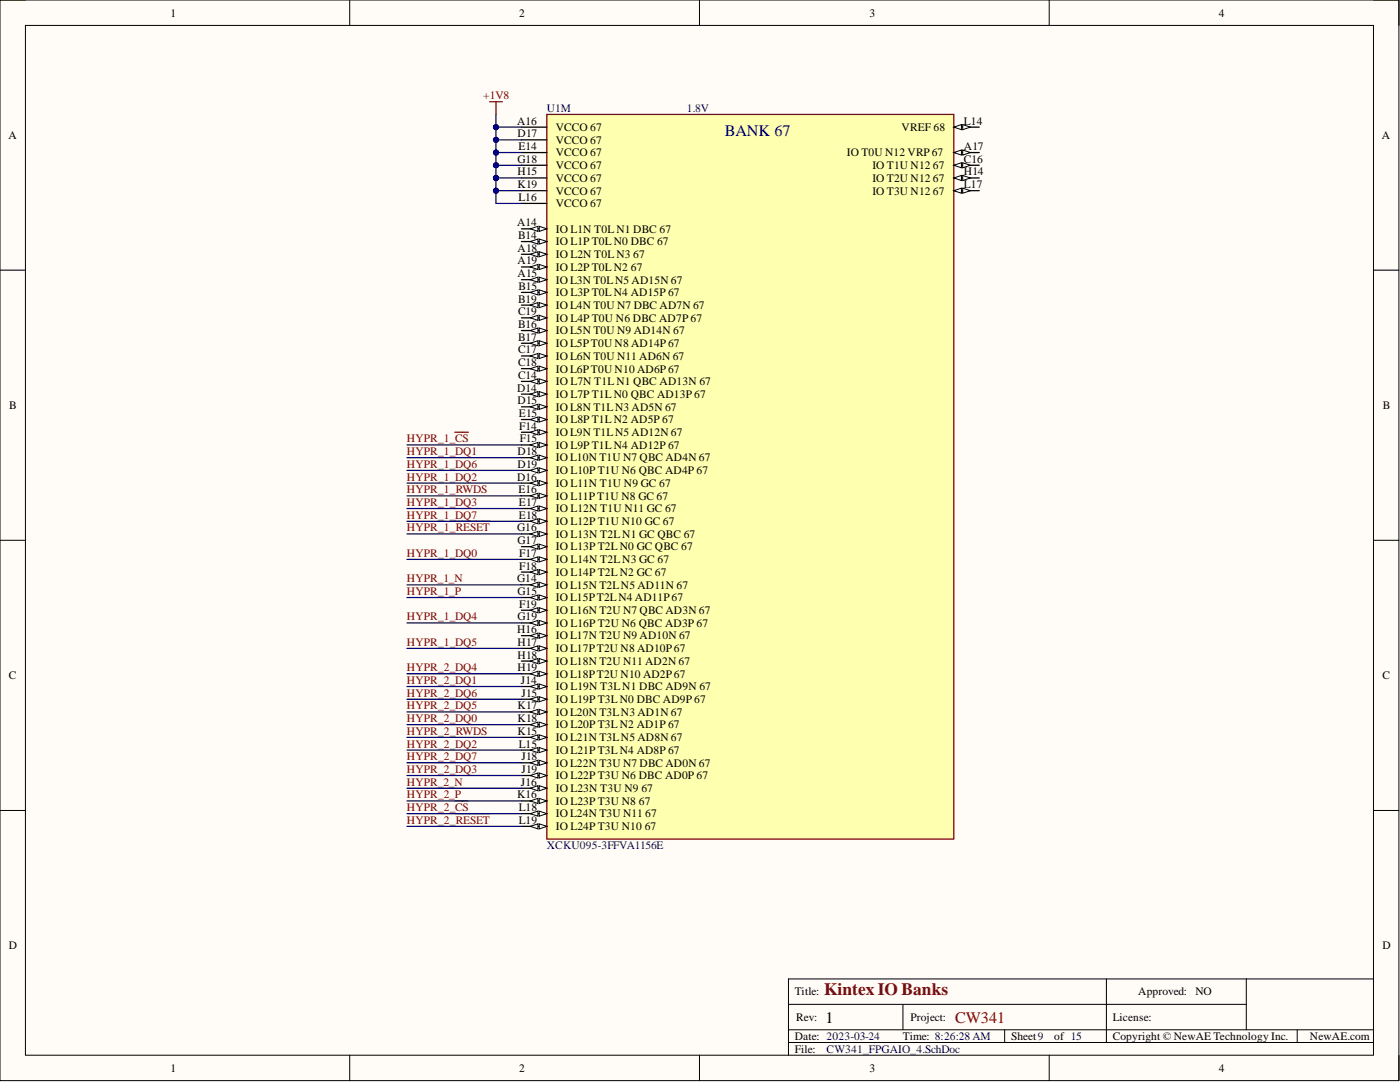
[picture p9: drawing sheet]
<svg xmlns="http://www.w3.org/2000/svg" width="279mm" height="216mm" viewBox="0 0 279 216" stroke-linecap="round" stroke-linejoin="round" font-family="sans-serif">
<path d="M0 0h279.2v215.6h-279.2z" fill-rule="evenodd" fill="#fffcf8"/>
<path d="M0 0h279.2v215.6h-279.2z" fill="none" stroke="#000" stroke-width=".2"/>
<path d="M5.1 5.1h269v205.5h-269z" fill-rule="evenodd" fill="#fffcf8"/>
<g fill="none" stroke="#000" stroke-width=".2">
<path d="M0 0h5.1M5.1 5.1h269v205.5h-269zM69.8 0v5.1M139.6 0v5.1M209.4 0v5.1M274.1 0h5.1v5.1M0 53.9h5.1M274.1 53.9h5.1M0 107.8h5.1M274.1 107.8h5.1M0 161.7h5.1M274.1 161.7h5.1"/>
<path d="M220.8 195.3v12.7M248.7 195.3v10.2M274.1 195.3h-116.7v15.3M69.8 210.6v5M139.6 210.6v5M157.4 200.4h91.3M157.4 208h116.7M157.4 205.5h116.7M180.2 200.4v5.1M200.5 205.5v2.5M209.4 210.6v5M258.9 205.5v2.5"/>
<path d="M279.2 210.6v5"/>
</g>
<path d="M97.7 20.3h2.6M99 20.3v2.5M90.8 86.3h2.7M90.8 104h6.9M90.8 159.8h2.7M90.8 162.4h6.9" fill="none" stroke="#800000" stroke-width=".25"/>
<path d="M109.1 22.8h81.3v144.6h-81.3z" fill-rule="evenodd" fill="#ffffb0"/>
<path d="M109.1 22.8h81.3v144.6h-81.3z" fill="none" stroke="#800000" stroke-width=".25"/>
<path d="M104.1 25.4h5M104.1 27.9h5M104.1 30.4h5M104.1 33h5M104.1 35.5h5M104.1 38.1h5M104.1 40.6h5M104.1 45.7h5" fill="none" stroke="#000" stroke-width=".25"/>
<path d="M107.6 45.2l1.5 .5-1.5 .5z" fill="#f8fcff"/>
<path d="M107.6 45.2l1.5 .5-1.5 .5z" fill="none" stroke="#000" stroke-width=".2"/>
<path d="M105.8 45.7l1.6-.5v1z" fill="#f8fcff"/>
<path d="M105.8 45.7l1.6-.5v1z" fill="none" stroke="#000" stroke-width=".2"/>
<path d="M104.1 48.2h5" fill="none" stroke="#000" stroke-width=".25"/>
<path d="M107.6 47.7l1.5 .5-1.5 .5z" fill="#f8fcff"/>
<path d="M107.6 47.7l1.5 .5-1.5 .5z" fill="none" stroke="#000" stroke-width=".2"/>
<path d="M105.8 48.2l1.6-.5v1z" fill="#f8fcff"/>
<path d="M105.8 48.2l1.6-.5v1z" fill="none" stroke="#000" stroke-width=".2"/>
<path d="M104.1 50.7h5" fill="none" stroke="#000" stroke-width=".25"/>
<path d="M107.6 50.2l1.5 .5-1.5 .5z" fill="#f8fcff"/>
<path d="M107.6 50.2l1.5 .5-1.5 .5z" fill="none" stroke="#000" stroke-width=".2"/>
<path d="M105.8 50.7l1.6-.5v1z" fill="#f8fcff"/>
<path d="M105.8 50.7l1.6-.5v1z" fill="none" stroke="#000" stroke-width=".2"/>
<path d="M104.1 53.3h5" fill="none" stroke="#000" stroke-width=".25"/>
<path d="M107.6 52.8l1.5 .5-1.5 .5z" fill="#f8fcff"/>
<path d="M107.6 52.8l1.5 .5-1.5 .5z" fill="none" stroke="#000" stroke-width=".2"/>
<path d="M105.8 53.3l1.6-.5v1z" fill="#f8fcff"/>
<path d="M105.8 53.3l1.6-.5v1z" fill="none" stroke="#000" stroke-width=".2"/>
<path d="M104.1 55.8h5" fill="none" stroke="#000" stroke-width=".25"/>
<path d="M107.6 55.3l1.5 .5-1.5 .5z" fill="#f8fcff"/>
<path d="M107.6 55.3l1.5 .5-1.5 .5z" fill="none" stroke="#000" stroke-width=".2"/>
<path d="M105.8 55.8l1.6-.5v1z" fill="#f8fcff"/>
<path d="M105.8 55.8l1.6-.5v1z" fill="none" stroke="#000" stroke-width=".2"/>
<path d="M104.1 58.3h5" fill="none" stroke="#000" stroke-width=".25"/>
<path d="M107.6 57.8l1.5 .5-1.5 .6z" fill="#f8fcff"/>
<path d="M107.6 57.8l1.5 .5-1.5 .6z" fill="none" stroke="#000" stroke-width=".2"/>
<path d="M105.8 58.3l1.6-.5v1.1z" fill="#f8fcff"/>
<path d="M105.8 58.3l1.6-.5v1.1z" fill="none" stroke="#000" stroke-width=".2"/>
<path d="M104.1 60.9h5" fill="none" stroke="#000" stroke-width=".25"/>
<path d="M107.6 60.4l1.5 .5-1.5 .5z" fill="#f8fcff"/>
<path d="M107.6 60.4l1.5 .5-1.5 .5z" fill="none" stroke="#000" stroke-width=".2"/>
<path d="M105.8 60.9l1.6-.5v1z" fill="#f8fcff"/>
<path d="M105.8 60.9l1.6-.5v1z" fill="none" stroke="#000" stroke-width=".2"/>
<path d="M104.1 63.4h5" fill="none" stroke="#000" stroke-width=".25"/>
<path d="M107.6 62.9l1.5 .5-1.5 .5z" fill="#f8fcff"/>
<path d="M107.6 62.9l1.5 .5-1.5 .5z" fill="none" stroke="#000" stroke-width=".2"/>
<path d="M105.8 63.4l1.6-.5v1z" fill="#f8fcff"/>
<path d="M105.8 63.4l1.6-.5v1z" fill="none" stroke="#000" stroke-width=".2"/>
<path d="M104.1 66h5" fill="none" stroke="#000" stroke-width=".25"/>
<path d="M107.6 65.4l1.5 .6-1.5 .5z" fill="#f8fcff"/>
<path d="M107.6 65.4l1.5 .6-1.5 .5z" fill="none" stroke="#000" stroke-width=".2"/>
<path d="M105.8 66l1.6-.6v1.1z" fill="#f8fcff"/>
<path d="M105.8 66l1.6-.6v1.1z" fill="none" stroke="#000" stroke-width=".2"/>
<path d="M104.1 68.5h5" fill="none" stroke="#000" stroke-width=".25"/>
<path d="M107.6 68l1.5 .5-1.5 .5z" fill="#f8fcff"/>
<path d="M107.6 68l1.5 .5-1.5 .5z" fill="none" stroke="#000" stroke-width=".2"/>
<path d="M105.8 68.5l1.6-.5v1z" fill="#f8fcff"/>
<path d="M105.8 68.5l1.6-.5v1z" fill="none" stroke="#000" stroke-width=".2"/>
<path d="M104.1 71h5" fill="none" stroke="#000" stroke-width=".25"/>
<path d="M107.6 70.5l1.5 .5-1.5 .5z" fill="#f8fcff"/>
<path d="M107.6 70.5l1.5 .5-1.5 .5z" fill="none" stroke="#000" stroke-width=".2"/>
<path d="M105.8 71l1.6-.5v1z" fill="#f8fcff"/>
<path d="M105.8 71l1.6-.5v1z" fill="none" stroke="#000" stroke-width=".2"/>
<path d="M104.1 73.6h5" fill="none" stroke="#000" stroke-width=".25"/>
<path d="M107.6 73.1l1.5 .5-1.5 .5z" fill="#f8fcff"/>
<path d="M107.6 73.1l1.5 .5-1.5 .5z" fill="none" stroke="#000" stroke-width=".2"/>
<path d="M105.8 73.6l1.6-.5v1z" fill="#f8fcff"/>
<path d="M105.8 73.6l1.6-.5v1z" fill="none" stroke="#000" stroke-width=".2"/>
<path d="M104.1 76.1h5" fill="none" stroke="#000" stroke-width=".25"/>
<path d="M107.6 75.6l1.5 .5-1.5 .5z" fill="#f8fcff"/>
<path d="M107.6 75.6l1.5 .5-1.5 .5z" fill="none" stroke="#000" stroke-width=".2"/>
<path d="M105.8 76.1l1.6-.5v1z" fill="#f8fcff"/>
<path d="M105.8 76.1l1.6-.5v1z" fill="none" stroke="#000" stroke-width=".2"/>
<path d="M104.1 78.6h5" fill="none" stroke="#000" stroke-width=".25"/>
<path d="M107.6 78.1l1.5 .5-1.5 .5z" fill="#f8fcff"/>
<path d="M107.6 78.1l1.5 .5-1.5 .5z" fill="none" stroke="#000" stroke-width=".2"/>
<path d="M105.8 78.6l1.6-.5v1z" fill="#f8fcff"/>
<path d="M105.8 78.6l1.6-.5v1z" fill="none" stroke="#000" stroke-width=".2"/>
<path d="M104.1 81.2h5" fill="none" stroke="#000" stroke-width=".25"/>
<path d="M107.6 80.7l1.5 .5-1.5 .5z" fill="#f8fcff"/>
<path d="M107.6 80.7l1.5 .5-1.5 .5z" fill="none" stroke="#000" stroke-width=".2"/>
<path d="M105.8 81.2l1.6-.5v1z" fill="#f8fcff"/>
<path d="M105.8 81.2l1.6-.5v1z" fill="none" stroke="#000" stroke-width=".2"/>
<path d="M104.1 83.7h5" fill="none" stroke="#000" stroke-width=".25"/>
<path d="M107.6 83.2l1.5 .5-1.5 .5z" fill="#f8fcff"/>
<path d="M107.6 83.2l1.5 .5-1.5 .5z" fill="none" stroke="#000" stroke-width=".2"/>
<path d="M105.8 83.7l1.6-.5v1z" fill="#f8fcff"/>
<path d="M105.8 83.7l1.6-.5v1z" fill="none" stroke="#000" stroke-width=".2"/>
<path d="M104.1 86.3h5" fill="none" stroke="#000" stroke-width=".25"/>
<path d="M107.6 85.7l1.5 .6-1.5 .5z" fill="#f8fcff"/>
<path d="M107.6 85.7l1.5 .6-1.5 .5z" fill="none" stroke="#000" stroke-width=".2"/>
<path d="M105.8 86.3l1.6-.6v1.1z" fill="#f8fcff"/>
<path d="M105.8 86.3l1.6-.6v1.1z" fill="none" stroke="#000" stroke-width=".2"/>
<path d="M104.1 88.8h5" fill="none" stroke="#000" stroke-width=".25"/>
<path d="M107.6 88.3l1.5 .5-1.5 .5z" fill="#f8fcff"/>
<path d="M107.6 88.3l1.5 .5-1.5 .5z" fill="none" stroke="#000" stroke-width=".2"/>
<path d="M105.8 88.8l1.6-.5v1z" fill="#f8fcff"/>
<path d="M105.8 88.8l1.6-.5v1z" fill="none" stroke="#000" stroke-width=".2"/>
<path d="M104.1 91.3h5" fill="none" stroke="#000" stroke-width=".25"/>
<path d="M107.6 90.8l1.5 .5-1.5 .5z" fill="#f8fcff"/>
<path d="M107.6 90.8l1.5 .5-1.5 .5z" fill="none" stroke="#000" stroke-width=".2"/>
<path d="M105.8 91.3l1.6-.5v1z" fill="#f8fcff"/>
<path d="M105.8 91.3l1.6-.5v1z" fill="none" stroke="#000" stroke-width=".2"/>
<path d="M104.1 93.9h5" fill="none" stroke="#000" stroke-width=".25"/>
<path d="M107.6 93.4l1.5 .5-1.5 .5z" fill="#f8fcff"/>
<path d="M107.6 93.4l1.5 .5-1.5 .5z" fill="none" stroke="#000" stroke-width=".2"/>
<path d="M105.8 93.9l1.6-.5v1z" fill="#f8fcff"/>
<path d="M105.8 93.9l1.6-.5v1z" fill="none" stroke="#000" stroke-width=".2"/>
<path d="M104.1 96.4h5" fill="none" stroke="#000" stroke-width=".25"/>
<path d="M107.6 95.9l1.5 .5-1.5 .5z" fill="#f8fcff"/>
<path d="M107.6 95.9l1.5 .5-1.5 .5z" fill="none" stroke="#000" stroke-width=".2"/>
<path d="M105.8 96.4l1.6-.5v1z" fill="#f8fcff"/>
<path d="M105.8 96.4l1.6-.5v1z" fill="none" stroke="#000" stroke-width=".2"/>
<path d="M104.1 98.9h5" fill="none" stroke="#000" stroke-width=".25"/>
<path d="M107.6 98.4l1.5 .5-1.5 .5z" fill="#f8fcff"/>
<path d="M107.6 98.4l1.5 .5-1.5 .5z" fill="none" stroke="#000" stroke-width=".2"/>
<path d="M105.8 98.9l1.6-.5v1z" fill="#f8fcff"/>
<path d="M105.8 98.9l1.6-.5v1z" fill="none" stroke="#000" stroke-width=".2"/>
<path d="M104.1 101.5h5" fill="none" stroke="#000" stroke-width=".25"/>
<path d="M107.6 101l1.5 .5-1.5 .5z" fill="#f8fcff"/>
<path d="M107.6 101l1.5 .5-1.5 .5z" fill="none" stroke="#000" stroke-width=".2"/>
<path d="M105.8 101.5l1.6-.5v1z" fill="#f8fcff"/>
<path d="M105.8 101.5l1.6-.5v1z" fill="none" stroke="#000" stroke-width=".2"/>
<path d="M104.1 104h5" fill="none" stroke="#000" stroke-width=".25"/>
<path d="M107.6 103.5l1.5 .5-1.5 .5z" fill="#f8fcff"/>
<path d="M107.6 103.5l1.5 .5-1.5 .5z" fill="none" stroke="#000" stroke-width=".2"/>
<path d="M105.8 104l1.6-.5v1z" fill="#f8fcff"/>
<path d="M105.8 104l1.6-.5v1z" fill="none" stroke="#000" stroke-width=".2"/>
<path d="M104.1 106.5h5" fill="none" stroke="#000" stroke-width=".25"/>
<path d="M107.6 106l1.5 .5-1.5 .6z" fill="#f8fcff"/>
<path d="M107.6 106l1.5 .5-1.5 .6z" fill="none" stroke="#000" stroke-width=".2"/>
<path d="M105.8 106.5l1.6-.5v1.1z" fill="#f8fcff"/>
<path d="M105.8 106.5l1.6-.5v1.1z" fill="none" stroke="#000" stroke-width=".2"/>
<path d="M104.1 109.1h5" fill="none" stroke="#000" stroke-width=".25"/>
<path d="M107.6 108.6l1.5 .5-1.5 .5z" fill="#f8fcff"/>
<path d="M107.6 108.6l1.5 .5-1.5 .5z" fill="none" stroke="#000" stroke-width=".2"/>
<path d="M105.8 109.1l1.6-.5v1z" fill="#f8fcff"/>
<path d="M105.8 109.1l1.6-.5v1z" fill="none" stroke="#000" stroke-width=".2"/>
<path d="M104.1 111.6h5" fill="none" stroke="#000" stroke-width=".25"/>
<path d="M107.6 111.1l1.5 .5-1.5 .5z" fill="#f8fcff"/>
<path d="M107.6 111.1l1.5 .5-1.5 .5z" fill="none" stroke="#000" stroke-width=".2"/>
<path d="M105.8 111.6l1.6-.5v1z" fill="#f8fcff"/>
<path d="M105.8 111.6l1.6-.5v1z" fill="none" stroke="#000" stroke-width=".2"/>
<path d="M104.1 114.2h5" fill="none" stroke="#000" stroke-width=".25"/>
<path d="M107.6 113.6l1.5 .6-1.5 .5z" fill="#f8fcff"/>
<path d="M107.6 113.6l1.5 .6-1.5 .5z" fill="none" stroke="#000" stroke-width=".2"/>
<path d="M105.8 114.2l1.6-.6v1.1z" fill="#f8fcff"/>
<path d="M105.8 114.2l1.6-.6v1.1z" fill="none" stroke="#000" stroke-width=".2"/>
<path d="M104.1 116.7h5" fill="none" stroke="#000" stroke-width=".25"/>
<path d="M107.6 116.2l1.5 .5-1.5 .5z" fill="#f8fcff"/>
<path d="M107.6 116.2l1.5 .5-1.5 .5z" fill="none" stroke="#000" stroke-width=".2"/>
<path d="M105.8 116.7l1.6-.5v1z" fill="#f8fcff"/>
<path d="M105.8 116.7l1.6-.5v1z" fill="none" stroke="#000" stroke-width=".2"/>
<path d="M104.1 119.2h5" fill="none" stroke="#000" stroke-width=".25"/>
<path d="M107.6 118.7l1.5 .5-1.5 .5z" fill="#f8fcff"/>
<path d="M107.6 118.7l1.5 .5-1.5 .5z" fill="none" stroke="#000" stroke-width=".2"/>
<path d="M105.8 119.2l1.6-.5v1z" fill="#f8fcff"/>
<path d="M105.8 119.2l1.6-.5v1z" fill="none" stroke="#000" stroke-width=".2"/>
<path d="M104.1 121.8h5" fill="none" stroke="#000" stroke-width=".25"/>
<path d="M107.6 121.3l1.5 .5-1.5 .5z" fill="#f8fcff"/>
<path d="M107.6 121.3l1.5 .5-1.5 .5z" fill="none" stroke="#000" stroke-width=".2"/>
<path d="M105.8 121.8l1.6-.5v1z" fill="#f8fcff"/>
<path d="M105.8 121.8l1.6-.5v1z" fill="none" stroke="#000" stroke-width=".2"/>
<path d="M104.1 124.3h5" fill="none" stroke="#000" stroke-width=".25"/>
<path d="M107.6 123.8l1.5 .5-1.5 .5z" fill="#f8fcff"/>
<path d="M107.6 123.8l1.5 .5-1.5 .5z" fill="none" stroke="#000" stroke-width=".2"/>
<path d="M105.8 124.3l1.6-.5v1z" fill="#f8fcff"/>
<path d="M105.8 124.3l1.6-.5v1z" fill="none" stroke="#000" stroke-width=".2"/>
<path d="M104.1 126.8h5" fill="none" stroke="#000" stroke-width=".25"/>
<path d="M107.6 126.3l1.5 .5-1.5 .5z" fill="#f8fcff"/>
<path d="M107.6 126.3l1.5 .5-1.5 .5z" fill="none" stroke="#000" stroke-width=".2"/>
<path d="M105.8 126.8l1.6-.5v1z" fill="#f8fcff"/>
<path d="M105.8 126.8l1.6-.5v1z" fill="none" stroke="#000" stroke-width=".2"/>
<path d="M104.1 129.4h5" fill="none" stroke="#000" stroke-width=".25"/>
<path d="M107.6 128.9l1.5 .5-1.5 .5z" fill="#f8fcff"/>
<path d="M107.6 128.9l1.5 .5-1.5 .5z" fill="none" stroke="#000" stroke-width=".2"/>
<path d="M105.8 129.4l1.6-.5v1z" fill="#f8fcff"/>
<path d="M105.8 129.4l1.6-.5v1z" fill="none" stroke="#000" stroke-width=".2"/>
<path d="M104.1 131.9h5" fill="none" stroke="#000" stroke-width=".25"/>
<path d="M107.6 131.4l1.5 .5-1.5 .5z" fill="#f8fcff"/>
<path d="M107.6 131.4l1.5 .5-1.5 .5z" fill="none" stroke="#000" stroke-width=".2"/>
<path d="M105.8 131.9l1.6-.5v1z" fill="#f8fcff"/>
<path d="M105.8 131.9l1.6-.5v1z" fill="none" stroke="#000" stroke-width=".2"/>
<path d="M104.1 134.5h5" fill="none" stroke="#000" stroke-width=".25"/>
<path d="M107.6 133.9l1.5 .6-1.5 .5z" fill="#f8fcff"/>
<path d="M107.6 133.9l1.5 .6-1.5 .5z" fill="none" stroke="#000" stroke-width=".2"/>
<path d="M105.8 134.5l1.6-.6v1.1z" fill="#f8fcff"/>
<path d="M105.8 134.5l1.6-.6v1.1z" fill="none" stroke="#000" stroke-width=".2"/>
<path d="M104.1 137h5" fill="none" stroke="#000" stroke-width=".25"/>
<path d="M107.6 136.5l1.5 .5-1.5 .5z" fill="#f8fcff"/>
<path d="M107.6 136.5l1.5 .5-1.5 .5z" fill="none" stroke="#000" stroke-width=".2"/>
<path d="M105.8 137l1.6-.5v1z" fill="#f8fcff"/>
<path d="M105.8 137l1.6-.5v1z" fill="none" stroke="#000" stroke-width=".2"/>
<path d="M104.1 139.5h5" fill="none" stroke="#000" stroke-width=".25"/>
<path d="M107.6 139l1.5 .5-1.5 .5z" fill="#f8fcff"/>
<path d="M107.6 139l1.5 .5-1.5 .5z" fill="none" stroke="#000" stroke-width=".2"/>
<path d="M105.8 139.5l1.6-.5v1z" fill="#f8fcff"/>
<path d="M105.8 139.5l1.6-.5v1z" fill="none" stroke="#000" stroke-width=".2"/>
<path d="M104.1 142.1h5" fill="none" stroke="#000" stroke-width=".25"/>
<path d="M107.6 141.6l1.5 .5-1.5 .5z" fill="#f8fcff"/>
<path d="M107.6 141.6l1.5 .5-1.5 .5z" fill="none" stroke="#000" stroke-width=".2"/>
<path d="M105.8 142.1l1.6-.5v1z" fill="#f8fcff"/>
<path d="M105.8 142.1l1.6-.5v1z" fill="none" stroke="#000" stroke-width=".2"/>
<path d="M104.1 144.6h5" fill="none" stroke="#000" stroke-width=".25"/>
<path d="M107.6 144.1l1.5 .5-1.5 .5z" fill="#f8fcff"/>
<path d="M107.6 144.1l1.5 .5-1.5 .5z" fill="none" stroke="#000" stroke-width=".2"/>
<path d="M105.8 144.6l1.6-.5v1z" fill="#f8fcff"/>
<path d="M105.8 144.6l1.6-.5v1z" fill="none" stroke="#000" stroke-width=".2"/>
<path d="M104.1 147.1h5" fill="none" stroke="#000" stroke-width=".25"/>
<path d="M107.6 146.6l1.5 .5-1.5 .5z" fill="#f8fcff"/>
<path d="M107.6 146.6l1.5 .5-1.5 .5z" fill="none" stroke="#000" stroke-width=".2"/>
<path d="M105.8 147.1l1.6-.5v1z" fill="#f8fcff"/>
<path d="M105.8 147.1l1.6-.5v1z" fill="none" stroke="#000" stroke-width=".2"/>
<path d="M104.1 149.7h5" fill="none" stroke="#000" stroke-width=".25"/>
<path d="M107.6 149.2l1.5 .5-1.5 .5z" fill="#f8fcff"/>
<path d="M107.6 149.2l1.5 .5-1.5 .5z" fill="none" stroke="#000" stroke-width=".2"/>
<path d="M105.8 149.7l1.6-.5v1z" fill="#f8fcff"/>
<path d="M105.8 149.7l1.6-.5v1z" fill="none" stroke="#000" stroke-width=".2"/>
<path d="M104.1 152.2h5" fill="none" stroke="#000" stroke-width=".25"/>
<path d="M107.6 151.7l1.5 .5-1.5 .5z" fill="#f8fcff"/>
<path d="M107.6 151.7l1.5 .5-1.5 .5z" fill="none" stroke="#000" stroke-width=".2"/>
<path d="M105.8 152.2l1.6-.5v1z" fill="#f8fcff"/>
<path d="M105.8 152.2l1.6-.5v1z" fill="none" stroke="#000" stroke-width=".2"/>
<path d="M104.1 154.7h5" fill="none" stroke="#000" stroke-width=".25"/>
<path d="M107.6 154.2l1.5 .5-1.5 .6z" fill="#f8fcff"/>
<path d="M107.6 154.2l1.5 .5-1.5 .6z" fill="none" stroke="#000" stroke-width=".2"/>
<path d="M105.8 154.7l1.6-.5v1.1z" fill="#f8fcff"/>
<path d="M105.8 154.7l1.6-.5v1.1z" fill="none" stroke="#000" stroke-width=".2"/>
<path d="M104.1 157.3h5" fill="none" stroke="#000" stroke-width=".25"/>
<path d="M107.6 156.8l1.5 .5-1.5 .5z" fill="#f8fcff"/>
<path d="M107.6 156.8l1.5 .5-1.5 .5z" fill="none" stroke="#000" stroke-width=".2"/>
<path d="M105.8 157.3l1.6-.5v1z" fill="#f8fcff"/>
<path d="M105.8 157.3l1.6-.5v1z" fill="none" stroke="#000" stroke-width=".2"/>
<path d="M104.1 159.8h5" fill="none" stroke="#000" stroke-width=".25"/>
<path d="M107.6 159.3l1.5 .5-1.5 .5z" fill="#f8fcff"/>
<path d="M107.6 159.3l1.5 .5-1.5 .5z" fill="none" stroke="#000" stroke-width=".2"/>
<path d="M105.8 159.8l1.6-.5v1z" fill="#f8fcff"/>
<path d="M105.8 159.8l1.6-.5v1z" fill="none" stroke="#000" stroke-width=".2"/>
<path d="M104.1 162.4h5" fill="none" stroke="#000" stroke-width=".25"/>
<path d="M107.6 161.8l1.5 .6-1.5 .5z" fill="#f8fcff"/>
<path d="M107.6 161.8l1.5 .6-1.5 .5z" fill="none" stroke="#000" stroke-width=".2"/>
<path d="M105.8 162.4l1.6-.6v1.1z" fill="#f8fcff"/>
<path d="M105.8 162.4l1.6-.6v1.1z" fill="none" stroke="#000" stroke-width=".2"/>
<path d="M104.1 164.9h5" fill="none" stroke="#000" stroke-width=".25"/>
<path d="M107.6 164.4l1.5 .5-1.5 .5z" fill="#f8fcff"/>
<path d="M107.6 164.4l1.5 .5-1.5 .5z" fill="none" stroke="#000" stroke-width=".2"/>
<path d="M105.8 164.9l1.6-.5v1z" fill="#f8fcff"/>
<path d="M105.8 164.9l1.6-.5v1z" fill="none" stroke="#000" stroke-width=".2"/>
<path d="M190.4 25.4h5" fill="none" stroke="#000" stroke-width=".25"/>
<path d="M190.4 25.4l1.5-.5v1z" fill="#f8fcff"/>
<path d="M190.4 25.4l1.5-.5v1z" fill="none" stroke="#000" stroke-width=".2"/>
<path d="M192.1 24.9l1.6 .5-1.6 .5z" fill="#f8fcff"/>
<path d="M192.1 24.9l1.6 .5-1.6 .5z" fill="none" stroke="#000" stroke-width=".2"/>
<path d="M190.4 30.4h5" fill="none" stroke="#000" stroke-width=".25"/>
<path d="M190.4 30.4l1.5-.5v1z" fill="#f8fcff"/>
<path d="M190.4 30.4l1.5-.5v1z" fill="none" stroke="#000" stroke-width=".2"/>
<path d="M192.1 29.9l1.6 .5-1.6 .5z" fill="#f8fcff"/>
<path d="M192.1 29.9l1.6 .5-1.6 .5z" fill="none" stroke="#000" stroke-width=".2"/>
<path d="M190.4 33h5" fill="none" stroke="#000" stroke-width=".25"/>
<path d="M190.4 33l1.5-.5v1z" fill="#f8fcff"/>
<path d="M190.4 33l1.5-.5v1z" fill="none" stroke="#000" stroke-width=".2"/>
<path d="M192.1 32.5l1.6 .5-1.6 .5z" fill="#f8fcff"/>
<path d="M192.1 32.5l1.6 .5-1.6 .5z" fill="none" stroke="#000" stroke-width=".2"/>
<path d="M190.4 35.5h5" fill="none" stroke="#000" stroke-width=".25"/>
<path d="M190.4 35.5l1.5-.5v1z" fill="#f8fcff"/>
<path d="M190.4 35.5l1.5-.5v1z" fill="none" stroke="#000" stroke-width=".2"/>
<path d="M192.1 35l1.6 .5-1.6 .5z" fill="#f8fcff"/>
<path d="M192.1 35l1.6 .5-1.6 .5z" fill="none" stroke="#000" stroke-width=".2"/>
<path d="M190.4 38.1h5" fill="none" stroke="#000" stroke-width=".25"/>
<path d="M190.4 38.1l1.5-.6v1.1z" fill="#f8fcff"/>
<path d="M190.4 38.1l1.5-.6v1.1z" fill="none" stroke="#000" stroke-width=".2"/>
<path d="M192.1 37.5l1.6 .6-1.6 .5z" fill="#f8fcff"/>
<path d="M192.1 37.5l1.6 .6-1.6 .5z" fill="none" stroke="#000" stroke-width=".2"/>
<g fill="none" stroke="#000080" stroke-width=".25">
<path d="M99 22.8v17.8h5.1M81.2 91.3h22.9M81.2 96.4h22.9M81.2 93.9h22.9M81.2 88.8h22.9M81.2 98.9h22.9M81.2 111.6h22.9M81.2 101.5h22.9M81.2 104h22.9M81.2 119.2h22.9M81.2 116.7h22.9M81.2 106.5h22.9"/>
<path d="M81.2 124.3h22.9M81.2 129.4h22.9M81.2 137h22.9M81.2 134.5h22.9M81.2 139.5h22.9M81.2 149.7h22.9M81.2 154.7h22.9M81.2 142.1h22.9M81.2 152.2h22.9M81.2 159.8h22.9M81.2 157.3h22.9M81.2 147.1h22.9"/>
<path d="M81.2 144.6h22.9M81.2 164.9h22.9M81.2 162.4h22.9"/>
</g>
<circle cx="99" cy="25.4" r=".51" fill="#000080"/>
<circle cx="99" cy="25.4" r=".51" fill="none" stroke="#000080" stroke-width=".2"/>
<circle cx="99" cy="27.9" r=".51" fill="#000080"/>
<circle cx="99" cy="27.9" r=".51" fill="none" stroke="#000080" stroke-width=".2"/>
<circle cx="99" cy="30.4" r=".51" fill="#000080"/>
<circle cx="99" cy="30.4" r=".51" fill="none" stroke="#000080" stroke-width=".2"/>
<circle cx="99" cy="33" r=".51" fill="#000080"/>
<circle cx="99" cy="33" r=".51" fill="none" stroke="#000080" stroke-width=".2"/>
<circle cx="99" cy="35.5" r=".51" fill="#000080"/>
<circle cx="99" cy="35.5" r=".51" fill="none" stroke="#000080" stroke-width=".2"/>
<circle cx="99" cy="38.1" r=".51" fill="#000080"/>
<circle cx="99" cy="38.1" r=".51" fill="none" stroke="#000080" stroke-width=".2"/>
<path d="M99 38.1h5.1" fill="none" stroke="#000080" stroke-width=".25"/>
<circle cx="99" cy="38.1" r=".51" fill="#000080"/>
<circle cx="99" cy="38.1" r=".51" fill="none" stroke="#000080" stroke-width=".2"/>
<path d="M99 35.5h5.1" fill="none" stroke="#000080" stroke-width=".25"/>
<circle cx="99" cy="35.5" r=".51" fill="#000080"/>
<circle cx="99" cy="35.5" r=".51" fill="none" stroke="#000080" stroke-width=".2"/>
<path d="M99 33h5.1" fill="none" stroke="#000080" stroke-width=".25"/>
<circle cx="99" cy="33" r=".51" fill="#000080"/>
<circle cx="99" cy="33" r=".51" fill="none" stroke="#000080" stroke-width=".2"/>
<path d="M99 30.4h5.1" fill="none" stroke="#000080" stroke-width=".25"/>
<circle cx="99" cy="30.4" r=".51" fill="#000080"/>
<circle cx="99" cy="30.4" r=".51" fill="none" stroke="#000080" stroke-width=".2"/>
<path d="M99 27.9h5.1" fill="none" stroke="#000080" stroke-width=".25"/>
<circle cx="99" cy="27.9" r=".51" fill="#000080"/>
<circle cx="99" cy="27.9" r=".51" fill="none" stroke="#000080" stroke-width=".2"/>
<path d="M99 25.4h5.1" fill="none" stroke="#000080" stroke-width=".25"/>
<circle cx="99" cy="25.4" r=".51" fill="#000080"/>
<circle cx="99" cy="25.4" r=".51" fill="none" stroke="#000080" stroke-width=".2"/>
<text font-size="3.5" fill="#800000" x="164.5" y="198.6">Kintex IO Banks</text>
<text font-size="3.2" fill="#000080" x="144.7" y="27.2">BANK 67</text>
<text font-size="3.2" x="164.7" y="204">1</text>
<text font-size="3.2" fill="#800000" x="190.6" y="204">CW341</text>
<g font-size="2.3">
<text x="34" y="3.3">1</text>
<text x="103.6" y="3.3">2</text>
<text x="173.5" y="3.3">3</text>
<text x="243.2" y="3.3">4</text>
<text x="1.7" y="27.7">A</text>
<text x="103.2" y="24.9">A16</text>
<text x="103.3" y="27.4">D17</text>
<text x="103.5" y="29.9">E14</text>
<text x="110.9" y="26.1">VCCO 67</text>
<text x="110.9" y="28.7">VCCO 67</text>
<text x="179.9" y="26.1">VREF 68</text>
<text x="192.4" y="24.9">L14</text>
<text x="192.4" y="29.9">A17</text>
<text x="275.8" y="27.7">A</text>
<text x="103.3" y="32.5">G18</text>
<text x="103.3" y="35">H15</text>
<text x="110.9" y="31.2">VCCO 67</text>
<text x="110.9" y="33.7">VCCO 67</text>
<text x="169" y="31.2">IO T0U N12 VRP67</text>
<text x="174.1" y="33.7">IO T1U N12</text>
<text x="186.2" y="33.7">67</text>
<text x="192.4" y="32.5">C16</text>
<text x="192.4" y="35">H14</text>
<text x="103.3" y="37.5">K19</text>
<text x="103.5" y="40.1">L16</text>
<text x="110.9" y="36.3">VCCO 67</text>
<text x="110.9" y="38.8">VCCO 67</text>
<text x="110.9" y="41.3">VCCO 67</text>
<text x="174.1" y="36.3">IO T2U N12</text>
<text x="174.1" y="38.8">IO T3U N12</text>
<text x="186.2" y="36.3">67</text>
<text x="186.2" y="38.8">67</text>
<text x="192.4" y="37.5">L17</text>
<text x="103.2" y="45.2">A14</text>
<text x="103.4" y="47.7">B14</text>
<text x="110.9" y="46.4">IO L1N T0LN1 DBC 67</text>
<text x="103.3" y="50.2">A18</text>
<text x="103.3" y="52.8">A19</text>
<text x="110.9" y="49">IO L1P T0LN0 DBC 67</text>
<text x="110.9" y="51.5">IO L2N T0LN3</text>
<text x="126.4" y="51.5">67</text>
<text x="103.3" y="55.3">A15</text>
<text x="103.5" y="57.8">B15</text>
<text x="110.9" y="54">IO L2P T0LN2</text>
<text x="110.9" y="56.6">IO L3N T0LN5 AD15N 67</text>
<text x="110.9" y="59.1">IO L3P T0LN4 AD15P 67</text>
<text x="125.9" y="54">67</text>
<text x="103.4" y="60.4">B19</text>
<text x="103.4" y="62.9">C19</text>
<text x="103.4" y="65.4">B16</text>
<text x="110.9" y="61.6">IO L4N T0U N7 DBC AD7N 67</text>
<text x="110.9" y="64.2">IO L4P T0U N6 DBC AD7P 67</text>
<text x="103.4" y="68">B17</text>
<text x="103.4" y="70.5">C17</text>
<text x="110.9" y="66.7">IO L5N T0U N9 AD14N 67</text>
<text x="110.9" y="69.3">IO L5PT0U N8 AD14P67</text>
<text x="110.9" y="71.8">IO L6N T0U N11 AD6N 67</text>
<text x="103.4" y="73.1">C18</text>
<text x="103.4" y="75.6">C14</text>
<text x="110.9" y="74.3">IO L6PT0U N10 AD6P67</text>
<text x="110.9" y="76.9">IO L7N T1LN1 QBC AD13N 67</text>
<text x="1.9" y="81.6">B</text>
<text x="103.2" y="78.1">D14</text>
<text x="103.3" y="80.7">D15</text>
<text x="103.6" y="83.2">E15</text>
<text x="110.9" y="79.4">IO L7P T1LN0 QBC AD13P 67</text>
<text x="110.9" y="81.9">IO L8N T1LN3 AD5N 67</text>
<text x="276" y="81.6">B</text>
<text x="103.6" y="85.7">F14</text>
<text x="103.7" y="88.3">F15</text>
<text x="110.9" y="84.5">IO L8P T1LN2 AD5P 67</text>
<text x="110.9" y="87">IO L9N T1LN5 AD12N 67</text>
<text x="110.9" y="89.5">IO L9P T1LN4 AD12P 67</text>
<text x="103.2" y="95.9">D16</text>
<text x="103.3" y="90.8">D18</text>
<text x="103.3" y="93.4">D19</text>
<text x="110.9" y="92.1">IO L10N T1U N7 QBC AD4N 67</text>
<text x="110.9" y="94.6">IO L10P T1U N6 QBC AD4P 67</text>
<text x="103.5" y="98.4">E16</text>
<text x="103.6" y="101">E17</text>
<text x="110.9" y="97.2">IO L11N T1U N9 GC 67</text>
<text x="110.9" y="99.7">IO L11P T1U N8 GC 67</text>
<text x="103.2" y="106">G16</text>
<text x="103.6" y="103.5">E18</text>
<text x="110.9" y="102.2">IO L12N T1U N11 GC 67</text>
<text x="110.9" y="104.8">IO L12P T1U N10 GC 67</text>
<text x="110.9" y="107.3">IO L13N T2LN1 GC QBC 67</text>
<text x="103.3" y="108.6">G17</text>
<text x="103.6" y="111.1">F17</text>
<text x="103.6" y="113.6">F18</text>
<text x="110.9" y="109.8">IO L13P T2LN0 GC QBC 67</text>
<text x="110.9" y="112.4">IO L14N T2LN3 GC 67</text>
<text x="103.2" y="116.2">G14</text>
<text x="103.3" y="118.7">G15</text>
<text x="110.9" y="114.9">IO L14P T2LN2 GC 67</text>
<text x="110.9" y="117.5">IO L15N T2LN5 AD11N 67</text>
<text x="110.9" y="120">IO L15PT2LN4 AD11P67</text>
<text x="103.3" y="123.8">G19</text>
<text x="103.6" y="121.3">F19</text>
<text x="110.9" y="122.5">IO L16N T2U N7 QBC AD3N 67</text>
<text x="110.9" y="125.1">IO L16P T2U N6 QBC AD3P 67</text>
<text x="103.2" y="126.3">H16</text>
<text x="103.3" y="128.9">H17</text>
<text x="103.3" y="131.4">H18</text>
<text x="110.9" y="127.6">IO L17N T2U N9 AD10N 67</text>
<text x="110.9" y="130.1">IO L17PT2U N8 AD10P67</text>
<text x="1.8" y="135.5">C</text>
<text x="103.3" y="133.9">H19</text>
<text x="104" y="136.5">J14</text>
<text x="110.9" y="132.7">IO L18N T2U N11 AD2N 67</text>
<text x="110.9" y="135.2">IO L18PT2U N10 AD2P67</text>
<text x="110.9" y="137.7">IO L19N T3LN1 DBC AD9N 67</text>
<text x="275.9" y="135.5">C</text>
<text x="103.3" y="141.6">K17</text>
<text x="104.1" y="139">J15</text>
<text x="110.9" y="140.3">IO L19P T3LN0 DBC AD9P 67</text>
<text x="110.9" y="142.8">IO L20N T3LN3 AD1N 67</text>
<text x="103.3" y="144.1">K18</text>
<text x="103.3" y="146.6">K15</text>
<text x="103.6" y="149.2">L15</text>
<text x="110.9" y="145.4">IO L20P T3LN2 AD1P 67</text>
<text x="110.9" y="147.9">IO L21N T3LN5 AD8N 67</text>
<text x="104.1" y="151.7">J18</text>
<text x="104.1" y="154.2">J19</text>
<text x="110.9" y="150.4">IO L21P T3LN4 AD8P 67</text>
<text x="110.9" y="153">IO L22N T3U N7 DBC AD0N 67</text>
<text x="110.9" y="155.5">IO L22P T3U N6 DBC AD0P 67</text>
<text x="103.2" y="159.3">K16</text>
<text x="103.6" y="161.8">L18</text>
<text x="104" y="156.8">J16</text>
<text x="110.9" y="158">IO L23N T3U N9</text>
<text x="110.9" y="160.6">IO L23P T3U N8</text>
<text x="127.5" y="160.6">67</text>
<text x="128" y="158">67</text>
<text x="103.6" y="164.4">L19</text>
<text x="110.9" y="163.1">IO L24N T3U N11</text>
<text x="110.9" y="165.7">IO L24P T3U N10</text>
<text x="128.7" y="165.7">67</text>
<text x="128.8" y="163.1">67</text>
<text x="1.8" y="189.4">D</text>
<text x="275.9" y="189.4">D</text>
<text x="158.6" y="198.6">Title:</text>
<text x="158.9" y="203.7">Rev:</text>
<text x="181.7" y="203.7">Project:</text>
<text x="222.1" y="203.7">License:</text>
<text x="227.2" y="198.6">Approved:</text>
<text x="238.6" y="198.6">NO</text>
<text x="158.6" y="207.5">Date: 2023-03-24</text>
<text x="180.2" y="207.5">Time: 8:26:28 AM</text>
<text x="201.8" y="207.5">Sheet9</text>
<text x="210.4" y="207.5">of 15</text>
<text x="222.1" y="207.5">Copyright © NewAE Technology Inc.</text>
<text x="261.4" y="207.5">NewAE.com</text>
<text x="34" y="213.9">1</text>
<text x="103.6" y="213.9">2</text>
<text x="158.6" y="210">File:</text>
<text x="173.5" y="213.9">3</text>
<text x="243.2" y="213.9">4</text>
</g>
<g font-size="2.3" fill="#800000">
<text x="96.4" y="19.8">+1V8</text>
<text x="81.2" y="88.3">HYPR_1_CS</text>
<text x="81.2" y="90.8">HYPR_1_DQ1</text>
<text x="81.2" y="95.9">HYPR_1_DQ2</text>
<text x="81.2" y="93.4">HYPR_1_DQ6</text>
<text x="81.2" y="101">HYPR_1_DQ3</text>
<text x="81.2" y="98.4">HYPR_1_RWDS</text>
<text x="81.2" y="103.5">HYPR_1_DQ7</text>
<text x="81.2" y="106">HYPR_1_RESET</text>
<text x="81.2" y="111.1">HYPR_1_DQ0</text>
<text x="81.2" y="118.7">HYPR_1_P</text>
<text x="81.2" y="116.2">HYPR_1_N</text>
<text x="81.2" y="123.8">HYPR_1_DQ4</text>
<text x="81.2" y="128.9">HYPR_1_DQ5</text>
<text x="81.2" y="136.5">HYPR_2_DQ1</text>
<text x="81.2" y="133.9">HYPR_2_DQ4</text>
<text x="81.2" y="141.6">HYPR_2_DQ5</text>
<text x="81.2" y="139">HYPR_2_DQ6</text>
<text x="81.2" y="144.1">HYPR_2_DQ0</text>
<text x="81.2" y="149.2">HYPR_2_DQ2</text>
<text x="81.2" y="146.6">HYPR_2_RWDS</text>
<text x="81.2" y="154.2">HYPR_2_DQ3</text>
<text x="81.2" y="151.7">HYPR_2_DQ7</text>
<text x="81.2" y="161.8">HYPR_2_CS</text>
<text x="81.2" y="159.3">HYPR_2_P</text>
<text x="81.2" y="156.8">HYPR_2_N</text>
<text x="81.2" y="164.4">HYPR_2_RESET</text>
</g>
<g font-size="2.3" fill="#000080">
<text x="109.1" y="22.3">U1M</text>
<text x="137.1" y="22.3">1.8V</text>
<text x="109.1" y="169.5">XCKU095-3FFVA1156E</text>
<text x="165" y="210">CW341_FPGAIO_4.SchDoc</text>
</g>
</svg>
